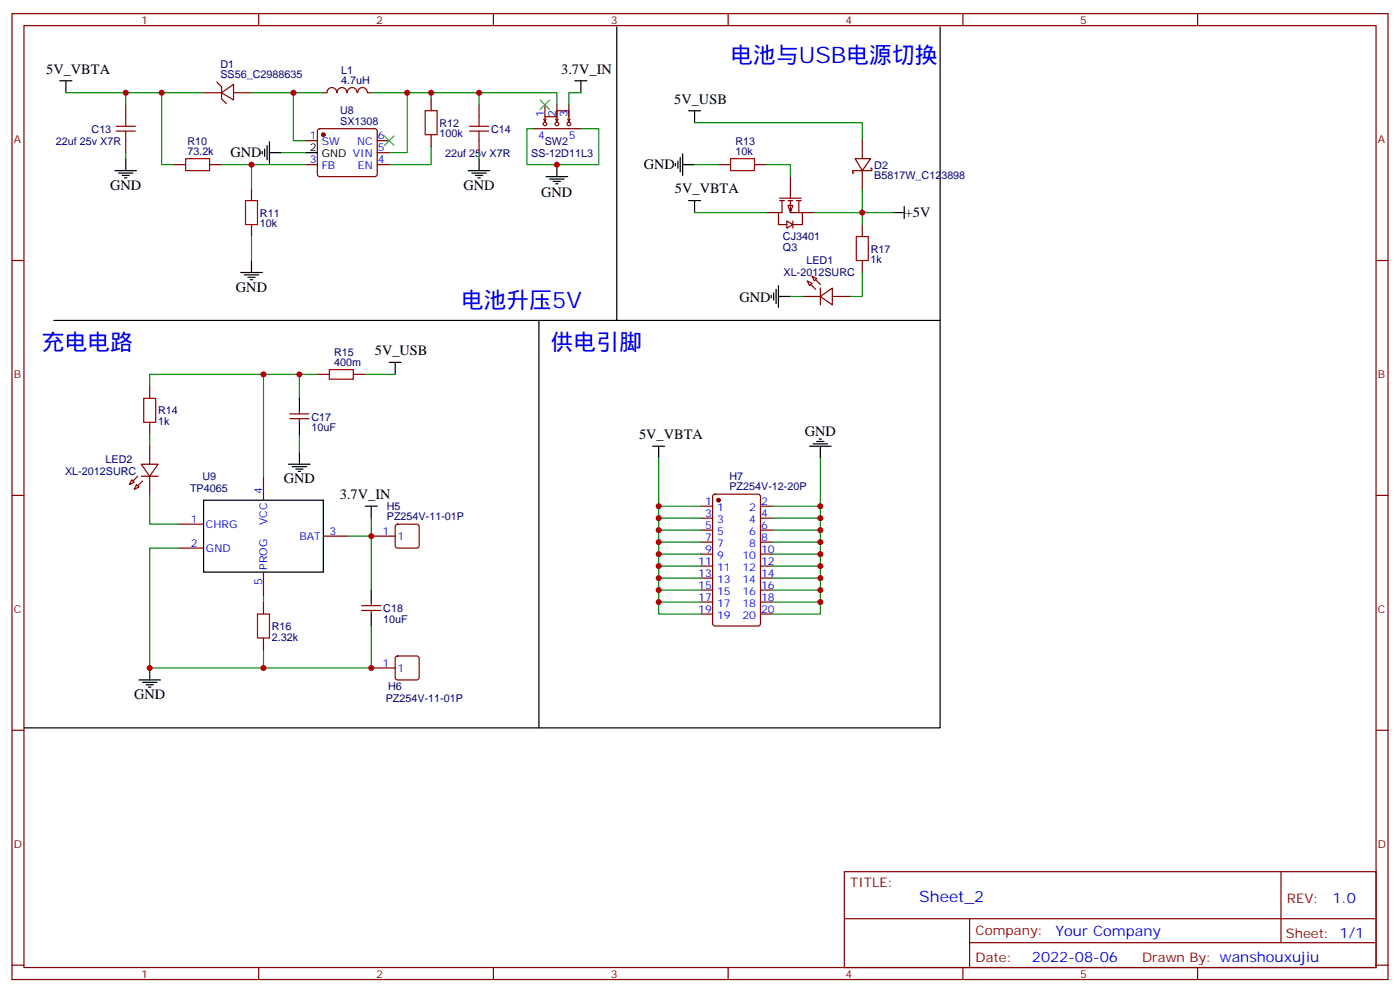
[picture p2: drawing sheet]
<svg xmlns="http://www.w3.org/2000/svg" width="412mm" height="292mm" viewBox="0 0 412 292" stroke-linecap="round" stroke-linejoin="round" font-family="sans-serif">
<g fill="none" stroke="#870000" stroke-width=".35">
<path d="M3.5 4h405.4v284.4h-405.4zM7.1 7.5h398.2v277.3h-398.2zM76.2 4v3.5M145.3 4v3.5M214.5 4v3.5M283.6 4v3.5M352.8 4v3.5M37 30.8v3.6M60 27.3h5.3M63.9 24.1l1.4 1.4v3.6l1.4 1.4M65.3 27.3l3.5-2.5v4.6zM68.8 27.3h5.3"/>
<path d="M93.7 38.1l.5-.2h16.2l.5 .2 .2 .5v12.7l-.2 .5-.5 .2h-16.2l-.5-.2-.2-.5v-12.7zM95.2 27.3h1.1M96.3 27.3a1.41 1.41 0 0 1 1.5-1.5 1.41 1.41 0 0 1 1.4 1.5M99.3 27.3a1.41 1.41 0 0 1 1.4-1.5 1.41 1.41 0 0 1 1.5 1.5M102.3 27.3a1.41 1.41 0 0 1 1.4-1.5 1.41 1.41 0 0 1 1.4 1.5M105.4 27.3a1.41 1.41 0 0 1 1.4-1.5 1.41 1.41 0 0 1 1.4 1.5M108.3 27.3h1.1M127 29.1v3.5M127 39.7v3.5M141.1 30.8v3.6M37 41.4v3.5M51.2 48.5h3.5"/>
<path d="M61.7 48.5h3.6M74.1 55.5v3.6M90 41.4h3.5M90 48.5h3.5M111.1 41.4h3.6M111.1 48.5h3.6M111.1 44.9h3.6M141.1 41.4v3.5M3.5 76.7h3.6M74.1 66.1v3.5M405.3 76.7h3.6M3.5 145.8h3.6"/>
<path d="M405.3 145.8h3.6M3.5 215h3.6M405.3 215h3.6M248.7 256.6h156.6v28.2h-156.6zM377.3 256.6v20.9M248.7 270.5h156.5M285.6 277.5h119.6M285.6 270.5v14.1M3.5 284.1h3.6M76.2 284.8v3.6M145.3 284.8v3.6M214.5 284.8v3.6"/>
<path d="M283.6 284.8v3.6M352.8 284.8v3.6M405.3 284.1h3.6"/>
</g>
<circle cx="95.2" cy="39.7" r=".53" fill="#870000" stroke="#870000" stroke-width=".35"/>
<g fill="none" stroke="#000" stroke-width=".35">
<path d="M17.6 23.8h3.6M19.4 23.8v3.5M169.3 23.8h3.6M171.1 23.8v3.5M33.9 50.2h6.3M34.9 50.9h4.3M36 51.6h2.1M36.7 52.4h.7M37 46.7v3.5M77.3 44.6v.7M78 43.9v2.1M78.7 42.8v4.3"/>
<path d="M79.4 44.9h3.5M79.4 41.8v6.3M90 44.9h3.5M137.9 50.2h6.4M139 50.9h4.2M140.1 51.6h2.1M140.8 52.4h.7M141.1 46.7v3.5M74.1 76.7v3.5M70.9 80.2h6.4M72 80.9h4.2M73 81.6h2.1"/>
<path d="M73.7 82.3h.7"/>
</g>
<g fill="none" stroke="#008700" stroke-width=".35">
<path d="M19.4 27.3h28.2M37 27.3v3.5M60 27.3h-12.4v21.2h3.6M74.1 27.3h12.3v14.1h3.6M86.4 27.3h8.8M109.4 27.3h10.5v17.6h-5.2M119.9 27.3h7.1v1.8M127 27.3h14.1v3.5M37 44.9v1.8M65.3 48.5h24.7M74.1 48.5v7M82.9 44.9h7.1"/>
<path d="M127 43.2v5.3h-12.3M141.1 44.9v1.8M74.1 69.6v7.1"/>
</g>
<path d="M34.2 38.6h5.7M34.2 37.2h5.7M37 34.4v2.8M37 38.6v2.8M125.2 32.6h3.6v7.1h-3.6zM138.3 38.6h5.6M138.3 37.2h5.6M141.1 34.4v2.8M141.1 38.6v2.8M54.7 46.7h7v3.5h-7zM72.3 59.1h3.5v7h-3.5z" fill="none" stroke="#a10000" stroke-width=".35"/>
<path d="M113.2 40l2.9 2.8M116.1 40l-2.9 2.8" fill="none" stroke="#3c3" stroke-width=".35"/>
<g fill="#fff" stroke="#870000" stroke-width=".35">
<path d="M232.1 60.5h1.4l-.7 2.1z"/>
<path d="M231.8 65.1l1.7 1-1.7 1.1z"/>
</g>
<g fill="none" stroke="#870000" stroke-width=".35">
<path d="M157 37.9h14.1M160.2 35.1l.3 .7M160.5 30.8v3.6M160.9 35.1l-.4 .7M163.7 35.1l.3 .7M164 30.8v3.6v-1.8h3.6v3.2l.3-.7M164.4 35.1l-.4 .7v-1.4h-3.5v1.4M167.2 35.1l.4 .7M167.6 30.8v3.6M211.7 48.5h3.5M222.2 48.5h3.6M229.7 58.3h6.3"/>
<path d="M229.7 59.1h1.4M230.4 59.1v3.5h-1.1v3.5h2.5M232.1 59.1h1.4M232.8 59.1v3.5h3.6M232.8 52v6.3M234.6 59.1h1.4M235.3 59.1v3.5M251.9 46.7h4.6l-2.5 3.5zM254 41.4v5.3M254 50.2v5.3M256.5 49.5h.3v.7h-5.6v.7h.3M225.8 62.6h3.5"/>
<path d="M233.5 65.1v2.1M236.4 62.6v3.5h-2.9M236.4 62.6h3.5M254 66.1v3.5M254 76.7v3.5M236.4 87.3h5.3M237.8 82.7l1.4 .7-.7 .7zM239.2 81.3l1.4 .7-.7 .7zM241.7 87.3l3.5-2.5v4.9zM241.7 84.8v4.9M245.2 87.3h5.3M44.1 113.7v3.6"/>
<path d="M93.5 110.2h3.5M104.1 110.2h3.5M41.6 136.7h5l-2.5 3.5zM44.1 124.3v3.5M44.1 131.4v5.3M85.4 123.3h5.6M85.4 121.8h5.6M88.2 120.8v1M88.2 123.3v1M38.8 141.3l.7 .7-1.4 .7zM40.2 142.7l.7 .7-1.4 .7zM41.6 140.2h5"/>
<path d="M44.1 140.2v5.3M52.9 154.3h7.1M77.6 140.2v7M95.2 157.8h7.1M109.4 157.8h7M116.7 154.5l.4-.2h5.7l.5 .2 .2 .5v5.7l-.3 .5-.4 .2h-5.7l-.5-.3-.2-.4v-5.7zM206.4 149h3.5M206.4 152.5h3.5M206.4 156.1h3.5M206.4 159.6h3.5M210.1 145.7l.5-.2h12.7l.7 .4v37.7l-.4 .6-13 .1-.6-.5-.1-37.6zM224 149h3.5"/>
<path d="M224 152.5h3.5M224 156.1h3.5M224 159.6h3.5M52.9 161.4h7.1M77.6 168.4v7.1M77.6 177.2v3.6M106.5 179.7h5.7M106.5 178.3h5.7M109.4 177.2v1.1M109.4 179.7v1.1M206.4 177.2h3.5M206.4 173.7h3.5"/>
<path d="M206.4 170.2h3.5M206.4 163.1h3.5M206.4 166.7h3.5M224 177.2h3.5M224 173.7h3.5M224 170.2h3.5M224 163.1h3.5M224 166.7h3.5M77.6 187.8v3.5M109.4 196.6h7M116.7 193.3l.4-.2h5.7l.5 .2 .2 .5v5.7l-.3 .5-.4 .2h-5.7l-.5-.3-.2-.4v-5.7zM206.4 180.8h3.5"/>
<path d="M224 180.8h3.5"/>
<circle cx="160.5" cy="36.5" r=".53"/>
<circle cx="164" cy="36.5" r=".53"/>
<circle cx="167.6" cy="36.5" r=".53"/>
</g>
<g fill="none" stroke="#000" stroke-width=".35">
<path d="M181.7 7.9v86.4h-165.8M276.9 7.9v206.4h-269.8M202.8 32.6h3.6M204.6 32.6v3.5M160.9 52h6.3M161.9 52.7h4.3M163 53.4h2.1M163.7 54.1h.7M164 48.5v3.5M199 48.1v.7M199.7 47.4v2.1M200.4 46.4v4.2"/>
<path d="M201.1 48.5h3.5M201.1 45.3v6.3M202.8 59.1h3.6M204.6 59.1v3.5M262.8 62.6h3.5M266.3 60.8v3.5M158.7 94.3v120M181.7 94.3h95.2M227.2 86.9v.7M227.9 86.2v2.1M228.6 85.2v4.2M229.3 87.3h3.5"/>
<path d="M229.3 84.1v6.4M88.2 117.3v3.5M114.7 106.7h3.5M116.4 106.7v3.5M85 136.7h6.4M86.1 137.4h4.2M87.1 138.1h2.2M87.8 138.8h.7M88.2 124.3v3.5M88.2 133.1v3.6M192.3 131.4h3.5M194 131.4v3.5"/>
<path d="M238.5 131.4h6.3M239.5 130.7h4.3M240.6 130h2.1M241.3 129.3h.7M241.7 131.4v3.5M60 147.2h35.2v21.2h-35.2zM107.6 149h3.5M109.4 149v3.5M109.4 173.7v3.5M44.1 196.6v3.6M109.4 180.8v3.5M40.9 200.2h6.4"/>
<path d="M42 200.9h4.2M43 201.6h2.2M43.7 202.3h.7"/>
</g>
<g fill="none" stroke="#008700" stroke-width=".35">
<path d="M141.1 27.3h22.9v3.5M157 37.9h-1.8v10.6h21.2v-10.6h-5.3M171.1 27.3h-3.5v3.5M204.6 36.1h49.4v5.3M204.6 48.5h7.1M225.8 48.5h7v3.5M254 55.5v7.1h-14.1M204.6 62.6h21.2M262.8 62.6h-8.8v3.5M232.8 87.3h3.6M254 80.2v7.1h-3.5M77.6 110.2v30"/>
<path d="M88.2 110.2v7.1M93.5 110.2h-49.4v3.5M107.6 110.2h8.8M44.1 127.8v3.6M88.2 127.8v5.3M194 134.9v14.1h12.4M241.7 134.9v14.1h-14.2M44.1 145.5v8.8h8.8M102.3 157.8h7.1v15.9M109.4 152.5v5.3M194 149v3.5h12.4M194 152.5v3.6h12.4"/>
<path d="M194 156.1v3.5h12.4M194 159.6v3.5h12.4M241.7 149v3.5h-14.2M241.7 152.5v3.6h-14.2M241.7 156.1v3.5h-14.2M241.7 159.6v3.5h-14.2M52.9 161.4h-8.8v35.2h33.5v-5.3M77.6 175.5v1.7M194 163.1v3.6h12.4M194 166.7v3.5h12.4M194 170.2v3.5h12.4M194 173.7v3.5h12.4"/>
<path d="M194 177.2v3.6h12.4M241.7 163.1v3.6h-14.2M241.7 166.7v3.5h-14.2M241.7 170.2v3.5h-14.2M241.7 173.7v3.5h-14.2M241.7 177.2v3.6h-14.2M109.4 184.3v12.3h-31.8"/>
</g>
<path d="M215.2 46.7h7v3.5h-7zM252.2 69.6h3.6v7.1h-3.6zM42.3 117.3h3.6v7h-3.6zM97 108.8h7.1v2.8h-7.1zM75.8 180.8h3.6v7h-3.6z" fill="none" stroke="#a10000" stroke-width=".35"/>
<g fill="#870000" stroke="#870000" stroke-width=".35">
<path d="M42 141.6l-1.4 1.4z"/>
<path d="M39.2 141.6l1.4-1.4z"/>
<path d="M238.8 83.7l1.4 1.5z"/>
<path d="M240.2 82.3l1.5 1.4z"/>
<circle cx="211.7" cy="147.2" r=".53"/>
</g>
<path d="M159.1 29.4l2.8 2.8M161.9 29.4l-2.8 2.8" fill="none" stroke="#3c3" stroke-width=".35"/>
<g fill="#c00">
<circle cx="74.1" cy="48.5" r=".88"/>
<circle cx="47.6" cy="27.3" r=".88"/>
<circle cx="86.4" cy="27.3" r=".88"/>
<circle cx="37" cy="27.3" r=".88"/>
<circle cx="44.1" cy="196.6" r=".88"/>
<circle cx="77.6" cy="196.6" r=".88"/>
<circle cx="77.6" cy="110.2" r=".88"/>
<circle cx="88.2" cy="110.2" r=".88"/>
<circle cx="109.4" cy="157.8" r=".88"/>
<circle cx="109.4" cy="196.6" r=".88"/>
<circle cx="194" cy="152.5" r=".88"/>
<circle cx="194" cy="149" r=".88"/>
<circle cx="194" cy="156.1" r=".88"/>
<circle cx="194" cy="159.6" r=".88"/>
<circle cx="194" cy="163.1" r=".88"/>
<circle cx="194" cy="166.7" r=".88"/>
<circle cx="194" cy="170.2" r=".88"/>
<circle cx="194" cy="173.7" r=".88"/>
<circle cx="194" cy="177.2" r=".88"/>
<circle cx="241.7" cy="149" r=".88"/>
<circle cx="241.7" cy="152.5" r=".88"/>
<circle cx="241.7" cy="156.1" r=".88"/>
<circle cx="241.7" cy="159.6" r=".88"/>
<circle cx="241.7" cy="163.1" r=".88"/>
<circle cx="241.7" cy="166.7" r=".88"/>
<circle cx="241.7" cy="170.2" r=".88"/>
<circle cx="241.7" cy="173.7" r=".88"/>
<circle cx="241.7" cy="177.2" r=".88"/>
<circle cx="164" cy="48.5" r=".88"/>
<circle cx="254" cy="62.6" r=".88"/>
<circle cx="119.9" cy="27.3" r=".88"/>
<circle cx="127" cy="27.3" r=".88"/>
<circle cx="141.1" cy="27.3" r=".88"/>
</g>
<g font-size="6.7" fill="#00f">
<text x="215.2" y="18.5">电池与USB电源切换</text>
<text x="135.8" y="90.8">电池升压5V</text>
<text x="12.3" y="103.2">充电电路</text>
<text x="162.3" y="103.2">供电引脚</text>
</g>
<text font-size="4.6" fill="#00f" x="270.8" y="265.6">Sheet_2</text>
<g font-size="4.2">
<text x="13.6" y="21.7">5V_VBTA</text>
<text x="165.3" y="21.7">3.7V_IN</text>
<text x="198.6" y="30.5">5V_USB</text>
<text x="67.9" y="46.4">GND</text>
<text x="189.6" y="49.9">GND</text>
<text x="32.5" y="55.9">GND</text>
<text x="136.5" y="55.9">GND</text>
<text x="159.4" y="58">GND</text>
<text x="198.8" y="56.9">5V_VBTA</text>
<text x="266.5" y="64">+5V</text>
<text x="69.5" y="85.9">GND</text>
<text x="217.8" y="88.8">GND</text>
<text x="110.4" y="104.6">5V_USB</text>
<text x="188.2" y="129.3">5V_VBTA</text>
<text x="237" y="128.2">GND</text>
<text x="83.6" y="142.3">GND</text>
<text x="100.1" y="147">3.7V_IN</text>
<text x="39.5" y="205.8">GND</text>
</g>
<g font-size="4.2" fill="#00f">
<text x="392.5" y="265.9">1.0</text>
<text x="310.9" y="275.4">Your Company</text>
<text x="304" y="283.2">2022-08-06</text>
</g>
<g font-size="3.9" fill="#800">
<text x="250.5" y="261.2">TITLE:</text>
<text x="379.1" y="265.9">REV:</text>
<text x="287.4" y="275.4">Company:</text>
<text x="378.7" y="276">Sheet: 1/1</text>
<text x="287.4" y="283.1">Date:</text>
<text x="336.4" y="283.2">Drawn By: wanshouxujiu</text>
</g>
<g font-size="3.2" fill="#800">
<text x="41.6" y="7">1</text>
<text x="110.8" y="7">2</text>
<text x="179.9" y="7">3</text>
<text x="249.1" y="7">4</text>
<text x="318.2" y="7">5</text>
<text x="4.1" y="42.1">A</text>
<text x="405.9" y="42.1">A</text>
<text x="4.1" y="111.3">B</text>
<text x="405.9" y="111.3">B</text>
<text x="4.1" y="180.4">C</text>
<text x="405.9" y="180.4">C</text>
<text x="4.1" y="249.6">D</text>
<text x="405.9" y="249.6">D</text>
<text x="41.6" y="287.8">1</text>
<text x="110.8" y="287.8">2</text>
<text x="179.9" y="287.8">3</text>
<text x="249.1" y="287.8">4</text>
<text x="318.2" y="287.8">5</text>
</g>
<g font-size="3.2" fill="#000080">
<text x="64.9" y="20">D1</text>
<text x="64.9" y="23.1">SS56_C2988635</text>
<text x="100.5" y="21.6">L1</text>
<text x="100.5" y="24.7">4.7uH</text>
<text x="100.2" y="33.6">U8</text>
<text x="27" y="39.1">C13</text>
<text x="100.2" y="36.7">SX1308</text>
<text x="129.5" y="40.4">100k</text>
<text x="129.5" y="37.3">R12</text>
<text x="144.6" y="39.1">C14</text>
<text x="16.5" y="42.6">22uf 25v X7R</text>
<text x="55.2" y="45.6">73.2k</text>
<text x="55.2" y="42.6">R10</text>
<text x="131.1" y="46.1">22uf 25v X7R</text>
<text x="156.5" y="46.1">SS-12D11L3</text>
<text x="160.5" y="42.5">SW2</text>
<text x="216.6" y="45.6">10k</text>
<text x="216.6" y="42.6">R13</text>
<text x="257.5" y="52.8">B5817W_C123898</text>
<text x="257.5" y="49.7">D2</text>
<text x="76.6" y="63.8">R11</text>
<text x="76.6" y="66.9">10k</text>
<text x="230.6" y="70.7">CJ3401</text>
<text x="230.6" y="73.8">Q3</text>
<text x="237.5" y="77.8">LED1</text>
<text x="256.5" y="77.4">1k</text>
<text x="256.5" y="74.4">R17</text>
<text x="230.8" y="81.4">XL-2012SURC</text>
<text x="98.4" y="107.7">400m</text>
<text x="98.4" y="104.7">R15</text>
<text x="46.6" y="125.1">1k</text>
<text x="46.6" y="122">R14</text>
<text x="91.7" y="123.8">C17</text>
<text x="91.7" y="126.9">10uF</text>
<text x="31.1" y="136.2">LED2</text>
<text x="19.2" y="139.7">XL-2012SURC</text>
<text x="59.6" y="141.4">U9</text>
<text x="214.9" y="141.2">H7</text>
<text x="56" y="144.9">TP4065</text>
<text x="214.9" y="144.2">PZ254V-12-20P</text>
<text x="114" y="153.2">PZ254V-11-01P</text>
<text x="114" y="150.1">H5</text>
<text x="80.1" y="185.5">R16</text>
<text x="112.9" y="183.3">10uF</text>
<text x="112.9" y="180.3">C18</text>
<text x="80.1" y="188.6">2.32k</text>
<text x="114.3" y="203.1">H6</text>
<text x="113.6" y="206.7">PZ254V-11-01P</text>
</g>
<g font-size="3.2" fill="#00f">
<text x="160.2" y="34.4" transform="rotate(-90 160.2 34.4)">1</text>
<text x="163.7" y="34.4" transform="rotate(-90 163.7 34.4)">2</text>
<text x="167.2" y="34.4" transform="rotate(-90 167.2 34.4)">3</text>
<text x="91.3" y="41.1">1</text>
<text x="111.3" y="41.1">6</text>
<text x="158.5" y="41.1">4</text>
<text x="167.6" y="41.1">5</text>
<text x="94.8" y="42.8">SW</text>
<text x="105.2" y="42.8">NC</text>
<text x="111.3" y="44.6">5</text>
<text x="91.3" y="48.1">3</text>
<text x="94.8" y="49.9">FB</text>
<text x="105.4" y="49.9">EN</text>
<text x="111.3" y="48.1">4</text>
<text x="77.3" y="145.5" transform="rotate(-90 77.3 145.5)">4</text>
<text x="207.7" y="148.7">1</text>
<text x="224.2" y="148.7">2</text>
<text x="56.2" y="154">1</text>
<text x="60.7" y="155.4">CHRG</text>
<text x="78.7" y="154.6" transform="rotate(-90 78.7 154.6)">VCC</text>
<text x="207.7" y="152.2">3</text>
<text x="207.7" y="155.7">5</text>
<text x="211.2" y="150.4">1</text>
<text x="211.2" y="154">3</text>
<text x="220.7" y="154">4</text>
<text x="220.7" y="150.4">2</text>
<text x="224.2" y="155.7">6</text>
<text x="224.2" y="152.2">4</text>
<text x="56.2" y="161">2</text>
<text x="88.2" y="158.9">BAT</text>
<text x="97" y="157.5">3</text>
<text x="112.6" y="157.5">1</text>
<text x="117.1" y="158.9">1</text>
<text x="207.7" y="159.2">7</text>
<text x="211.2" y="157.5">5</text>
<text x="211.2" y="161">7</text>
<text x="220.7" y="161">8</text>
<text x="220.7" y="157.5">6</text>
<text x="224.2" y="159.2">8</text>
<text x="60.7" y="162.4">GND</text>
<text x="78.7" y="167.7" transform="rotate(-90 78.7 167.7)">PROG</text>
<text x="205.7" y="166.3">11</text>
<text x="207.7" y="162.8">9</text>
<text x="211.2" y="164.5">9</text>
<text x="218.7" y="164.5">10</text>
<text x="224.2" y="166.3">12</text>
<text x="224.2" y="162.8">10</text>
<text x="77.3" y="172.2" transform="rotate(-90 77.3 172.2)">5</text>
<text x="205.7" y="169.8">13</text>
<text x="205.7" y="173.4">15</text>
<text x="211.2" y="168.1">11</text>
<text x="211.2" y="171.6">13</text>
<text x="218.7" y="171.6">14</text>
<text x="218.7" y="168.1">12</text>
<text x="224.2" y="173.4">16</text>
<text x="224.2" y="169.8">14</text>
<text x="205.7" y="176.9">17</text>
<text x="211.2" y="175.1">15</text>
<text x="211.2" y="178.6">17</text>
<text x="218.7" y="178.6">18</text>
<text x="218.7" y="175.1">16</text>
<text x="224.2" y="176.9">18</text>
<text x="205.7" y="180.4">19</text>
<text x="211.2" y="182.2">19</text>
<text x="218.7" y="182.2">20</text>
<text x="224.2" y="180.4">20</text>
<text x="112.6" y="196.3">1</text>
<text x="117.1" y="197.7">1</text>
</g>
<g font-size="3.2">
<text x="91.3" y="44.6">2</text>
<text x="94.8" y="46.4">GND VIN</text>
</g>
</svg>
